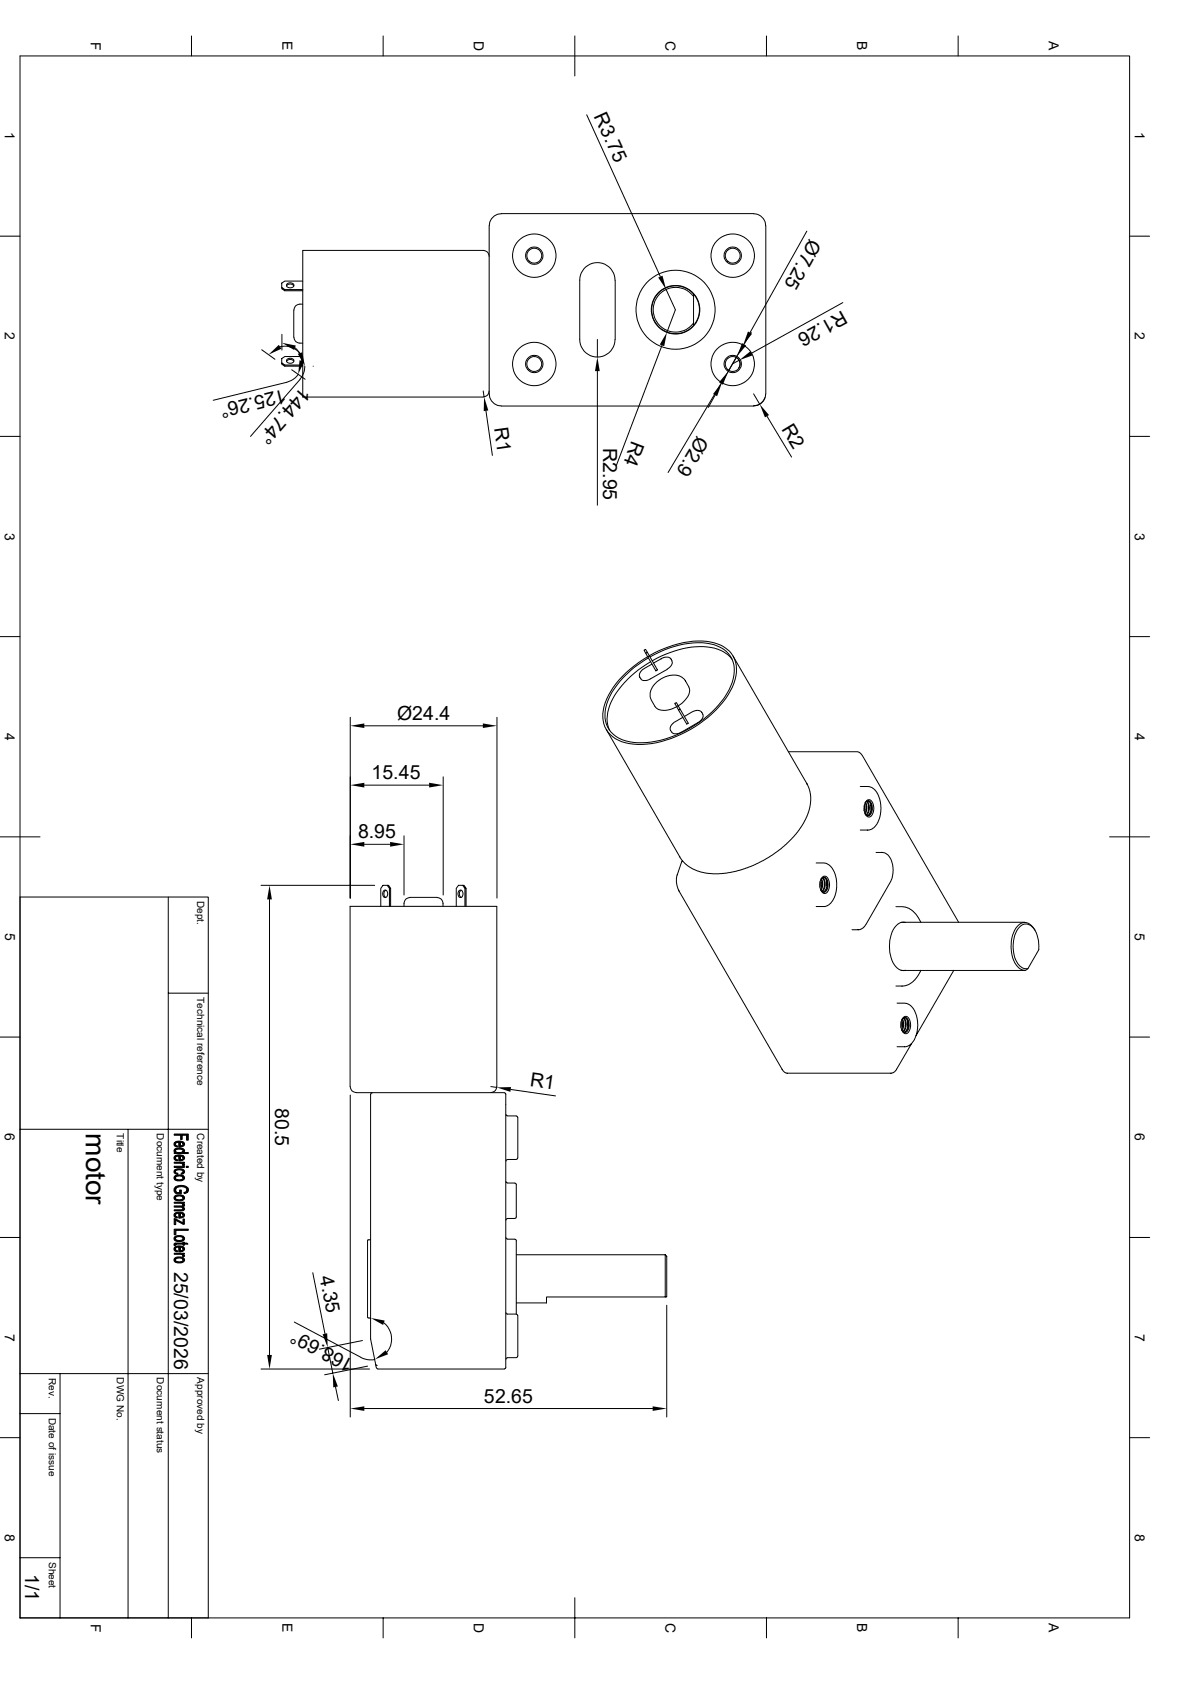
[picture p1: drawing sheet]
<svg xmlns="http://www.w3.org/2000/svg" width="297mm" height="420mm" viewBox="0 0 297 420" stroke-linecap="round" stroke-linejoin="round" font-family="sans-serif">
<g fill="none" stroke="#000" stroke-width=".25">
<path d="M5 14h276.9v390h-276.9zM47.8 9v5M95.6 9v5M143.5 9v10M191.3 9v5M239.1 9v5M146.4 28.7l18.4 40.3M0 59h5M125.1 53.4a3 3 0 0 0-3 2.9v42.1a3.1 3.1 0 0 0 3 2.9M125.1 53.3h63M188.1 53.4a3 3 0 0 1 3 2.9v42.1a3.1 3.1 0 0 1-3 2.9M201.4 57.7l-14.2 25.4"/>
<path d="M281.9 59h5M70.3 71.8l.8 .5v.3l-.8-.5zM71.1 72.3h4.5M71.1 72.6h4.5M71.5 71.4a1.08 1.08 0 0 1 1.8 0M71.7 70.9a.97 .97 0 0 1 1-.3 .97 .97 0 0 1 .6 .9 .96 .96 0 0 1-1 .4 .96 .96 0 0 1-.8-.9zM73.3 77.4v6.8M75.6 75.9a1.69 1.69 0 0 0-2.2 1.5M75.6 70.2h-4.5l-.8 .5v1.1M122.1 64a1.45 1.45 0 0 0-1.5-1.5h-45v36.6h45M132.1 65.3h.1M153.5 70a4.4 4.4 0 0 0-4.4-4.4 4.4 4.4 0 0 0-4.4 4.4v14.8a4.4 4.4 0 0 0 4.4 4.4 4.4 4.4 0 0 0 4.4-4.4"/>
<path d="M153.5 70v14.8M166.2 72.3l2.4 5-2.1 5.7M173.1 73.4v.6M173.1 73.4a6 6 0 0 0-8.6-.4 6 6 0 0 0 0 8.7 6 6 0 0 0 8.6-.4M173.1 74v7.3M173.1 74a5.6 5.6 0 0 0-8.2-.8 5.6 5.6 0 0 0 0 8.3 5.6 5.6 0 0 0 8.2-.8M173.1 73.4a6 6 0 0 1 0 7.9M181.6 65.3h.1M210.4 75.6l-22.9 12.6M65.3 87.3l3.3 2.4M69.9 86.6a5.1 5.1 0 0 1 4.9 1.6M70.3 90.6l.8 .5v.3l-.8-.5z"/>
<path d="M70.4 83.5v3.9M71.1 91.1h4.5M71.1 91.4h4.5M71.5 90.2a1.08 1.08 0 0 1 1.8 0M71.7 89.7a.97 .97 0 0 1 1-.2 .97 .97 0 0 1 .6 .8 .96 .96 0 0 1-1 .4 .96 .96 0 0 1-.8-.8zM72.8 92.3l3.4 2.4M73.4 84.2a1.62 1.62 0 0 0 2.2 1.5M73.6 86.8l1.2 1.5 .5 1.8M74.4 93.5l-1.2 1.2-1.7 .8-18.3 4.4M74.9 94.7l-12.4 14.3M75.6 89h-4.5l-.8 .5v1.1M76.1 91.4l-.3 1.8-1 1.5"/>
<path d="M78.1 91.4h.1M120.6 97.6l.2 1.5M122.1 97.6a1.45 1.45 0 0 1-1.5 1.5M132.1 92.3h.1M149.1 84.8v4.4M149.1 92.7v33.5M165.2 86.2l-11.4 30.1M178.5 98.7l-1.7 3M180 95.8l-13.2 22.2M181.6 92.3h.1M183.6 89.1a1.9 1.9 0 0 1 .8 2.8M183.9 89l-2.2 3.8"/>
<path d="M184.5 90l-1.7 .8M185.5 86.1l-5.3 9.5M187.5 83l-1.8 3M188.1 98.3l1.5 2.6M190.9 99.3a2.91 2.91 0 0 1-2.8 2M0 109h5M121.3 102.6l1.6 11.1M125.1 101.4h63M191.4 103.9l6.2 10.2M281.9 109h5M0 159h5M281.9 159h5"/>
<path d="M87.4 179.1v45.1M124 179.1v45.1M161.2 163.1l.3-.2 .6 .9-.4 .2zM161.5 162.9l-.4-.8-.4 .2 .5 .8M162.1 163.7a23.9 23.9 0 0 1 15.3-3.4 7 7 0 0 1 6.1 9.4 22.2 22.2 0 0 1-9.9 11.7 24.6 24.6 0 0 1-16.5 4.3 7 7 0 0 1-6.6-7.5 18.3 18.3 0 0 1 7.8-12l3.4-2.2 2 3.5 .4-.2-2-3.5M162.2 164a22.8 22.8 0 0 1 15.1-3.2 6.7 6.7 0 0 1 5.7 8.7 21.1 21.1 0 0 1-9.6 11.6 23.5 23.5 0 0 1-16.3 4.1 6.8 6.8 0 0 1-5.6-9.5 22.4 22.4 0 0 1 10.3-11.4M162.4 165.2a23.6 23.6 0 0 0-10.3 11 7.7 7.7 0 0 0 0 6.1M162.7 165.8l-1.9 1.1-.8 .7-.4 1 .3 .9M166.5 167.1l-4.2 2.4a1.81 1.81 0 0 1-2.3 0M167.7 165a1.76 1.76 0 0 1-1.2 2.1M167.7 165l-.4-.7-1.2-.2-1 .3-2 1.2M168.9 176.4l.3-.2 .6 .9-.4 .2z"/>
<path d="M169.2 176.2l-.4-.8-.4 .2 .5 .8M169.8 177.1l2 3.5-.4 .2-2-3.5M170.8 178.9l2.4-1.4 .7-.1 .8 .1a1.52 1.52 0 0 1 .8 1.4 1.52 1.52 0 0 1-1 1.3l-4.4 2.6a1.7 1.7 0 0 1-2.8-.5v-.9l.4-.6 .6-.5 2.1-1.2M171.9 171.5a3.1 3.1 0 0 1-1.2 3.6l-1.4 1.1M171.9 171.5l-1.1-1.9-1.3-.9-1.8-.1-1.6 .4-2.1 1.2-1.1 1.3-.6 1.6v.8l.3 1a3.6 3.6 0 0 0 1.7 2.2 5.3 5.3 0 0 0 4.6-.6M182.7 164.6a9.9 9.9 0 0 0-9.1-3.1 26.8 26.8 0 0 0-10.8 3.5M183 163.8l18.4 31.9 .5 1 .4 1.5v2.2l-.5 2.2-.8 2.2-1.3 2-1.5 2-2.4 2.4-3 2.3-1.9 1.1-3.4 1.7-2.8 1-2.6 .6-2.7 .3-2.5-.1-2.1-.4-2.1-.8-1.6-1.2-1.4-1.6-18.4-32M90.9 181.2h29.6M90.9 196h16.2M110.6 194v29.5M196.8 187.7h17.3l.9 .6 24.3 42M214.7 196.4l2.5 .1 1.3 .9 .6 .8 .5 1.4 .3 2-.3 2.5-.5 1.3-.6 .9-.7 .6-.7 .3-2.4 .1"/>
<path d="M216.5 199.8a1.11 1.11 0 0 1 1.5 1.2 2.63 2.63 0 0 1-1 3 1.81 1.81 0 0 1-1.4-2.2l.3-1.2zM216.6 199.9l.7 .7 .1 1.5-.3 1-.7 .6M216.7 199.9l.3 .2 .4 .4 .2 1.6-.3 1-.8 .6M0 209h10M90.9 210.8h6.5M100.8 208.7v14.8M169 218.4l-.2 1.9 .7 2.2 25.7 44.5 .6 .8 .6 .2 26.3-.1 1-.8 3.8-6.5M170.3 214.9l-1.3 3.5M170.3 215.1l-.1 .1M203.7 215.5h2.3l1 .5 1.2 1.6 .4 1.3 .2 1.4v1.3l-.3 1.8-1.1 2.1-.5 .4-1 .5h-2.2M205 219.4l.4 1.2-.3 1.3a.55 .55 0 0 0-.1 .7 .55 .55 0 0 0 .7 .2 2.3 2.3 0 0 0 0-3.7l-.4 .1-.4 .3 .3 1.5-.4 1.2M205.2 219.2l.5 .7 .1 1.2-.2 .8-.5 .7"/>
<path d="M205.3 219.1l.5 .7 .2 1.4-.3 .8-.5 .7M205.4 219.2h.1M205.4 218.9a1.11 1.11 0 0 1 1.5 1.1 2.63 2.63 0 0 1-.9 3.1 1.81 1.81 0 0 1-1.4-2.2l.3-1.2zM205.5 219l.7 .7 .2 1.3-.3 1.1-.7 .7M205.7 219l.7 .7 .2 1.2-.4 1.3-.7 .6M215.7 201l-.1 1.4M215.9 200.4l.3 .6v1.1l-.3 1M216 200.3l.3 .7 .1 1.1-.5 1.1M216 200.4a.8 .8 0 0 1 .8-.4 .8 .8 0 0 1 .7 .7 2.38 2.38 0 0 1-.7 3l-.4-.1-.4-.4M216.2 201.2v1M216.2 200.1l.5 .6 .1 1.1-.2 1-.5 .7M216.3 200l.5 .7 .2 1.1-.3 1.1-.5 .7"/>
<path d="M216.5 200.1h.1M216.8 201.2v1M217.4 201.1v1M218.7 212.9h1.5a3.7 3.7 0 0 1 2.7 3.8l-.1 1.9-.4 1.4-6.3 10.9-.6 .7-.8 .5-2.1 .1M276.9 209h10M5 224h47v180M42 224v180M65.2 221.1h28.3M67.3 224.6v113.7M95.8 222.4a.73 .73 0 0 1 .9 .1 .73 .73 0 0 1 0 1 .65 .65 0 0 1-.8 .6 .65 .65 0 0 1-.4-.9zM96.3 222.3a1.08 1.08 0 0 0 0 1.8M96.6 221.1h-1l-.6 .7v4.5"/>
<path d="M96.6 221.1h.4l.5 .7h-.3zM97.2 221.8v4.5M97.5 221.8v4.5M102.3 224.1h6.8M102.3 224.1a1.62 1.62 0 0 0-1.5 2.2M109.1 224.1a1.62 1.62 0 0 1 1.5 2.2M114.6 222.4a.73 .73 0 0 1 .9 .1 .73 .73 0 0 1 0 1 .65 .65 0 0 1-.8 .6 .65 .65 0 0 1-.4-.9zM115.1 222.3a1.08 1.08 0 0 0 0 1.8M115.5 221.1h.3l.5 .7h-.3zM115.5 221.1h-1.1l-.5 .7v4.5M116 221.8v4.5M116.3 221.8v4.5"/>
<path d="M204.7 220.1l-.1 1.4M205.1 220.3v1M205.7 220.3v1M206.3 220.2l.1 .9M223.6 226.4h2.1l1.3 .5 1.6 1.4 1.2 2M224.9 230.3h30.9M226 230.3a3.4 3.4 0 0 0-3.6 3.1 8.5 8.5 0 0 0 1.5 8.3l.8 .5 1.3 .1M258.2 232.1a2.47 2.47 0 0 0-4.3-.7 8.7 8.7 0 0 0 .1 9.9 1.69 1.69 0 0 0 2.5 .6l2.8-4.8M258.2 232.1l.2 .2M259.2 237.1a6.9 6.9 0 0 0-1.9-6 2.31 2.31 0 0 0-3.5 1.3 8.3 8.3 0 0 0 .7 8.8 2.13 2.13 0 0 0 2 .7M0 259h5M42 248h10"/>
<path d="M223.9 250.5h2.3l1.3 .8 .7 1 .6 1.4 .3 2-.3 2.5-.6 1.4-.7 1-1.4 .8h-2.2M224.9 255.1l-.1 1.4M224.9 242.3h30.9M225.1 254.5l.2 .6 .1 1.1-.4 1M225.2 254.6a.8 .8 0 0 1 .8-.5 .8 .8 0 0 1 .7 .7 2.38 2.38 0 0 1-.7 3l-.4-.1-.4-.4M225.2 254.4l.3 .7 .1 1.1-.5 1.1M225.3 255.3v1M225.4 254.2l.5 .7 .1 1.1-.2 .9-.5 .7M225.5 254.1l.5 .7 .2 1.1-.3 1.1-.5 .7M225.6 254.2h.1M225.7 253.9a1.11 1.11 0 0 1 1.5 1.2 2.63 2.63 0 0 1-1 3 1.81 1.81 0 0 1-1.4-2.2l.3-1.2zM225.8 254l.6 .7 .2 1.5-.3 1-.7 .6"/>
<path d="M225.9 254l.5 .3 .3 .5 .1 1.4-.4 1-.7 .6M226 255.3v1M226.6 255.2v1M229.8 242.3l-1.2 2-1.4 1.3-1.2 .5-2.4 .1M238 242.3l-9.4 16.3M281.9 259h5M87.4 271.3v-45h36.6v45a1.45 1.45 0 0 1-1.5 1.5M87.4 271.3a1.45 1.45 0 0 0 1.5 1.5M87.4 273.4v80.4M88.9 272.8h4M92.5 273.2v61.1l1.3 6.4M92.9 272.8l33 .1 .3 .3v68.5l-.3 .1h-31.7l-.2-.3"/>
<path d="M92.9 272.9l-.4 .3M122.5 271.3l1.5 .2M126.3 278.3l.3 .3M126.6 278.6l2.3 .1 .3 .3v10.1l-.3 .4M127.5 272l11.1 1.6M195.2 267h.1M5 282h47M32 282v122M126.3 295l.3 .4h1.9M126.6 289.6l-.3 .3M126.6 289.5h2.3M128.5 295.4l.4 .4v8.1l-.4 .3"/>
<path d="M0 309h5M78.1 317.8l3 15.2M91.7 309.7v19.2M92.5 309.4l-.7 .3M126.3 309l.3 .4M126.6 304.3l-.3 .3M126.6 309.4l1.9 .1 .4 .3v18.3M126.6 304.2h1.9M128.9 313.3h37.1a.98 .98 0 0 1 .4 1.2v9.3h-.4v-10.5M281.9 309h5M73.4 330.1l16.7 8.9 1.7 .5h1.8M81.8 336.5l1.3 6.4"/>
<path d="M90.5 334.7l-10.8 2.2M91.8 328.9l.7 .3M95.8 330.3a5.2 5.2 0 0 1 .8 7.4M126.3 327.8l.3 .3h2.3M126.6 339l-.3 .4M126.6 339h2.3M128.9 328.2l.3 .3v10.1l-.3 .4M166 323.8h-29.6v1.5h-7.5M166.4 325.9v27.9M0 359h5M5 353h10M5 343h47"/>
<path d="M15 343v61M65.2 341.8h27M83.7 346.3l.8 3.4M90.9 351.7h72M91.7 341.1l-10.7 2.2M93.8 340.7l.3 .3M93.8 340.7l.1 .8M281.9 359h5M5 389h10M143.5 398.9v10.1M47.8 404v5M95.6 404v5"/>
<path d="M191.3 404v5M239.1 404v5"/>
<circle cx="133.3" cy="63.8" r="5.4"/>
<circle cx="133.4" cy="63.8" r="2.16"/>
<circle cx="133.4" cy="63.8" r="1.86"/>
<circle cx="168.6" cy="77.3" r="6.1"/>
<circle cx="168.6" cy="77.3" r="9.9"/>
<circle cx="182.9" cy="63.8" r="5.4"/>
<circle cx="182.9" cy="63.8" r="2.16"/>
<circle cx="182.9" cy="63.8" r="1.86"/>
<circle cx="133.3" cy="90.9" r="5.4"/>
<circle cx="133.3" cy="90.9" r="2.16"/>
<circle cx="133.4" cy="90.9" r="1.87"/>
<circle cx="182.9" cy="90.9" r="5.4"/>
<circle cx="182.9" cy="90.9" r="2.16"/>
<circle cx="182.9" cy="90.9" r="1.87"/>
</g>
<g fill="#000" stroke="#000" stroke-width=".25">
<path d="M43.6 287l.2-.1v.9l-.4-.3z" fill-rule="evenodd"/>
<path d="M43.5 285.3l.3-.1v.7l.5 .2-.1 .3a.76 .76 0 0 1-.7-1.1z" fill-rule="evenodd"/>
<path d="M43.6 288.7l.2-.1v.7l.5 .3-.1 .3a.73 .73 0 0 1-.7-.4 .73 .73 0 0 1 .1-.8z" fill-rule="evenodd"/>
<path d="M43.6 292.1l.2-.1v.7l.6 .2v.3a.7 .7 0 0 1-.8-.3 .7 .7 0 0 1 0-.8z" fill-rule="evenodd"/>
<path d="M43.6 296.5l.2-.1v.8l.4 .6h.6v-.7h.5v1h-1.4l-.5-.7z" fill-rule="evenodd"/>
<path d="M43.8 285.2l.5-.3 1 .1 .4 .2v.5l-.2-.4-.5-.1v1.2h-.4v-1.2l-.6 .2-.2 .3z" fill-rule="evenodd"/>
<path d="M43.8 288.6l.6-.2 1 .1 .3 .1v.5l-.2-.3-.5-.1v1.2h-.4v-1.2l-.6 .1-.2 .3z" fill-rule="evenodd"/>
<path d="M45.2 292.9l.4-.1 .1-.2v.5l-.4 .1z" fill-rule="evenodd"/>
<path d="M43.8 293.6l.5-.2 1.2 .1 .2 .1v.5a1.19 1.19 0 0 0-1.9 0z" fill-rule="evenodd"/>
<path d="M43.8 298.6l.5-.2h1.2l.2 .2v.5a1.19 1.19 0 0 0-1.9 0z" fill-rule="evenodd"/>
<path d="M43.5 291.2h2.5v.3h-2.5z" fill-rule="evenodd"/>
<path d="M43.5 290.2h2.5v.2h-.4v.4l-.3-.3-1.8-.1z" fill-rule="evenodd"/>
<path d="M45 285.2l.1 .9 .6-.3v-.6a.69 .69 0 0 1 .3 .9 .69 .69 0 0 1-.9 .3h-.1z" fill-rule="evenodd"/>
<path d="M43.8 286.9l1.2-.2a.65 .65 0 0 1 .9 .2 .65 .65 0 0 1-.2 .9v-.4a1.33 1.33 0 0 0-1.9 0z" fill-rule="evenodd"/>
<path d="M45 288.7v.9h.2l.5-.4v-.6a.68 .68 0 0 1 .3 .8 .68 .68 0 0 1-.8 .4l-.2 .1z" fill-rule="evenodd"/>
<path d="M45.6 290.4l.5 .3-.2 .4-.3-.1z" fill-rule="evenodd"/>
<path d="M43.8 292l1.4-.2a.67 .67 0 0 1 .8 .4 .67 .67 0 0 1-.3 .9v-.5a1.25 1.25 0 0 0-1.9 0z" fill-rule="evenodd"/>
<path d="M43.5 293.8l.3-.2v.7l.8 .3a.96 .96 0 0 0 1.1-.5l.1-.5a.73 .73 0 0 1 .1 .9 .73 .73 0 0 1-.8 .4h-.7a.79 .79 0 0 1-.8-.3 .79 .79 0 0 1-.1-.8z" fill-rule="evenodd"/>
<path d="M43.5 298.7l.3-.1v.7l.7 .3a1.1 1.1 0 0 0 1.2-.5l.1-.5a.73 .73 0 0 1 .1 .9 .73 .73 0 0 1-.8 .3h-.7a.79 .79 0 0 1-.8-.2 .79 .79 0 0 1-.1-.9z" fill-rule="evenodd"/>
<path d="M45.9 297.8l.5-.2 .3-.5v.7l-.7 .2z" fill-rule="evenodd"/>
<path d="M46.5 291.2h.5v.3h-.5z" fill-rule="evenodd"/>
<path d="M43.5 283.2h3.5v1.5h-.4v-1.2h-1.1v1h-.4v-1h-1.6z" fill-rule="evenodd"/>
<path d="M43.5 287.8h.3v-.3a1.43 1.43 0 0 0 1.9-.1v.4h1.3v.2h-3.5z" fill-rule="evenodd"/>
<path d="M43.9 296.3l1.1-.3 1.1 .1 .6 .3 .3 .5v.5l-.3 .4v-.7a1.82 1.82 0 0 0-2.5-.6l-.4 .6z" fill-rule="evenodd"/>
<path d="M43.5 304.3l.3 .4 .1 1.1h-.4z" fill-rule="evenodd"/>
<path d="M43.5 310.6l.4-.2v.5l-.4 .1z" fill-rule="evenodd"/>
<path d="M43.5 303.1l.3-.2v.7l.5 .3-.1 .2a.72 .72 0 0 1-.7-1z" fill-rule="evenodd"/>
<path d="M43.5 311.5l.3-.2v.7l.5 .3-.1 .3a.76 .76 0 0 1-.7-1.1z" fill-rule="evenodd"/>
<path d="M45.6 300.4l.1 .5z" fill-rule="evenodd"/>
<path d="M43.5 304.3h.3l1.9 1.1v.3z" fill-rule="evenodd"/>
<path d="M43.5 301.1l2.1-.1 .1 .8-.5-.4h-1.7z" fill-rule="evenodd"/>
<path d="M43.8 302.9l.5-.2h1l.4 .2v.5l-.2-.3-.5-.1v1.1l-.4 .1v-1.3l-.6 .2-.2 .3z" fill-rule="evenodd"/>
<path d="M43.8 308.7l.5-.2 1.2 .1 .2 .1v.5a1.24 1.24 0 0 0-1.9 0z" fill-rule="evenodd"/>
<path d="M43.8 311.3l.6-.2h.9l.4 .2v.6l-.2-.4-.5-.1v1.2h-.4v-1.2l-.6 .1-.2 .4z" fill-rule="evenodd"/>
<path d="M43.8 314.1l.5-.2h1.2l.2 .2v.5a1.19 1.19 0 0 0-1.9 0z" fill-rule="evenodd"/>
<path d="M43.5 300.2h2.5v.2h-.4v.3l-.5-.3h-1.6z" fill-rule="evenodd"/>
<path d="M45.7 304.4h.3v1.3h-.3z" fill-rule="evenodd"/>
<path d="M43.5 312.9h2.5v.2h-.4v.4l-.6-.3h-1.5z" fill-rule="evenodd"/>
<path d="M45.7 300.4a.48 .48 0 0 1 .4 .5 .48 .48 0 0 1-.5 .5z" fill-rule="evenodd"/>
<path d="M43.5 302.1l2-.1 .2-.6a.53 .53 0 0 1 .3 .8 .53 .53 0 0 1-.8 .1h-1.7z" fill-rule="evenodd"/>
<path d="M45 303l.1 .9 .6-.4v-.6a.69 .69 0 0 1 .3 .9 .69 .69 0 0 1-.9 .3h-.1z" fill-rule="evenodd"/>
<path d="M43.5 308.9l.3-.2v.5a1.19 1.19 0 0 0 1.9 0l.1-.5a.73 .73 0 0 1 .2 1 .73 .73 0 0 1-.9 .3h-.7a.79 .79 0 0 1-.8-.2 .79 .79 0 0 1-.1-.9z" fill-rule="evenodd"/>
<path d="M45 311.4v.9h.2l.5-.3v-.7a.68 .68 0 0 1 .3 .9 .68 .68 0 0 1-.8 .3l-.2 .1z" fill-rule="evenodd"/>
<path d="M45.6 313.1l.5 .3-.2 .4-.3-.1z" fill-rule="evenodd"/>
<path d="M43.5 314.2l.3-.1v.7l.8 .3a.96 .96 0 0 0 1.1-.5l.1-.5a.73 .73 0 0 1 .1 .9 .73 .73 0 0 1-.8 .3h-.7a.79 .79 0 0 1-.8-.2 .79 .79 0 0 1-.1-.9z" fill-rule="evenodd"/>
<path d="M43.9 310.4h1.8v-.2h.3v.2h.7l.2 .2h-.9v.3h-.3v-.3h-1.6l-.2 .2z" fill-rule="evenodd"/>
<path d="M43.5 306.9h3.5v.3h-3.1v1.1h-.4z" fill-rule="evenodd"/>
</g>
<g fill="#000">
<path d="M164.3 69.3l1.1-.5 .8 3.5zM67 88.6l2.6-2.5 .6 1zM70.4 85.6l3.4 .7-.4 1.1zM74.3 88.3l1.1-.3 .7 3.4zM74.8 90l1.1 .3-1.5 3.2zM149.1 89.2l.6 3.5h-1.2zM166.5 83l-.7 3.4-1.1-.4zM180.2 95.6l-1.2 3.3-1-.5zM181.7 92.8l-1.3 3.3-.9-.6zM185.2 85.7l1 .6-2.3 2.7zM186.7 82.8l1 .6-2.2 2.7zM184.5 90l2.8-2.3 .5 1z"/>
<path d="M120.8 99.1l1.1 3.4-1.2 .2zM189.6 100.9l2.3 2.7-1 .6zM87.4 181.2l3.5-.6v1.2zM87.4 196l3.5-.5v1.1zM107.1 195.5l3.5 .5-3.5 .6zM120.5 180.6l3.5 .6-3.5 .6zM87.4 210.8l3.5-.6v1.2zM97.4 210.2l3.4 .6-3.4 .6zM67.3 221.1l.6 3.5h-1.2zM124 271.5l3.6-.1-.2 1.2zM66.7 338.3h1.2l-.6 3.5zM80.5 333.2l1.2-.3 .1 3.6z"/>
<path d="M92.5 329.1l3.5 .6-.4 1.1zM93.6 339.4l2.7-2.3 .6 1.1zM83.1 342.9l1.2 3.3-1.1 .2zM87.4 351.7l3.5-.5v1.1zM162.9 351.2l3.5 .5-3.5 .6z"/>
</g>
<text font-size="7" x="21.5" y="283" transform="rotate(90 21.5 283)">motor</text>
<g font-size="4.9">
<text x="148.2" y="29" transform="rotate(66 148.2 29)">R3.75</text>
<text x="202.1" y="59.5" transform="rotate(119 202.1 59.5)">Ø7.25</text>
<text x="210.2" y="77.3" transform="rotate(151 210.2 77.3)">R1.26</text>
<text x="71" y="97.1" transform="rotate(166 71 97.1)">125.26°</text>
<text x="75.4" y="96.3" transform="rotate(131 75.4 96.3)">144.74°</text>
<text x="123.3" y="106.8" transform="rotate(82 123.3 106.8)">R1</text>
<text x="194.9" y="107.1" transform="rotate(59 194.9 107.1)">R2</text>
<text x="150.5" y="111.9" transform="rotate(90 150.5 111.9)">R2.95</text>
<text x="157.7" y="109.9" transform="rotate(111 157.7 109.9)">R4</text>
<text x="174.1" y="108.6" transform="rotate(121 174.1 108.6)">Ø2.9</text>
<text x="99.1" y="179.7">Ø24.4</text>
<text x="92.7" y="194.6">15.45</text>
<text x="89.4" y="209.3">8.95</text>
<text x="132.1" y="271.3" transform="rotate(8 132.1 271.3)">R1</text>
<text x="68.7" y="276.7" transform="rotate(90 68.7 276.7)">80.5</text>
<text x="43.5" y="317.5" transform="rotate(90 43.5 317.5)">25/03/2026</text>
<text x="79.8" y="318.8" transform="rotate(79 79.8 318.8)">4.35</text>
<text x="88.6" y="339.8" transform="rotate(-152 88.6 339.8)">168.69°</text>
<text x="120.8" y="350.3">52.65</text>
<text x="6.3" y="393.1" transform="rotate(90 6.3 393.1)">1/1</text>
</g>
<g font-size="3.5">
<text x="22.6" y="10.4" transform="rotate(90 22.6 10.4)">F</text>
<text x="70.5" y="10.3" transform="rotate(90 70.5 10.3)">E</text>
<text x="118.3" y="10.2" transform="rotate(90 118.3 10.2)">D</text>
<text x="166.1" y="10.2" transform="rotate(90 166.1 10.2)">C</text>
<text x="214" y="10.3" transform="rotate(90 214 10.3)">B</text>
<text x="261.8" y="10.3" transform="rotate(90 261.8 10.3)">A</text>
<text x="1.2" y="33" transform="rotate(90 1.2 33)">1</text>
<text x="283.2" y="33" transform="rotate(90 283.2 33)">1</text>
<text x="1.2" y="83" transform="rotate(90 1.2 83)">2</text>
<text x="283.2" y="83" transform="rotate(90 283.2 83)">2</text>
<text x="1.2" y="133" transform="rotate(90 1.2 133)">3</text>
<text x="283.2" y="133" transform="rotate(90 283.2 133)">3</text>
<text x="1.2" y="183" transform="rotate(90 1.2 183)">4</text>
<text x="283.2" y="183" transform="rotate(90 283.2 183)">4</text>
<text x="1.3" y="233" transform="rotate(90 1.3 233)">5</text>
<text x="283.3" y="233" transform="rotate(90 283.3 233)">5</text>
<text x="1.2" y="283" transform="rotate(90 1.2 283)">6</text>
<text x="283.2" y="283" transform="rotate(90 283.2 283)">6</text>
<text x="1.2" y="333" transform="rotate(90 1.2 333)">7</text>
<text x="283.2" y="333" transform="rotate(90 283.2 333)">7</text>
<text x="1.2" y="383" transform="rotate(90 1.2 383)">8</text>
<text x="283.2" y="383" transform="rotate(90 283.2 383)">8</text>
<text x="22.6" y="405.4" transform="rotate(90 22.6 405.4)">F</text>
<text x="70.5" y="405.3" transform="rotate(90 70.5 405.3)">E</text>
<text x="118.3" y="405.2" transform="rotate(90 118.3 405.2)">D</text>
<text x="166.1" y="405.2" transform="rotate(90 166.1 405.2)">C</text>
<text x="214" y="405.3" transform="rotate(90 214 405.3)">B</text>
<text x="261.8" y="405.3" transform="rotate(90 261.8 405.3)">A</text>
</g>
<g font-size="2.5">
<text x="49.2" y="225" transform="rotate(90 49.2 225)">Dept.</text>
<text x="49.2" y="249" transform="rotate(90 49.2 249)">Technical reference</text>
<text x="29.2" y="283" transform="rotate(90 29.2 283)">Title</text>
<text x="39.2" y="283" transform="rotate(90 39.2 283)">Document type</text>
<text x="49.2" y="283" transform="rotate(90 49.2 283)">Created by</text>
<text x="12.2" y="344" transform="rotate(90 12.2 344)">Rev.</text>
<text x="29.2" y="344" transform="rotate(90 29.2 344)">DWG No.</text>
<text x="39.2" y="344" transform="rotate(90 39.2 344)">Document status</text>
<text x="49.2" y="344" transform="rotate(90 49.2 344)">Approved by</text>
<text x="12.2" y="354" transform="rotate(90 12.2 354)">Date of issue</text>
<text x="12.2" y="390" transform="rotate(90 12.2 390)">Sheet</text>
</g>
</svg>
